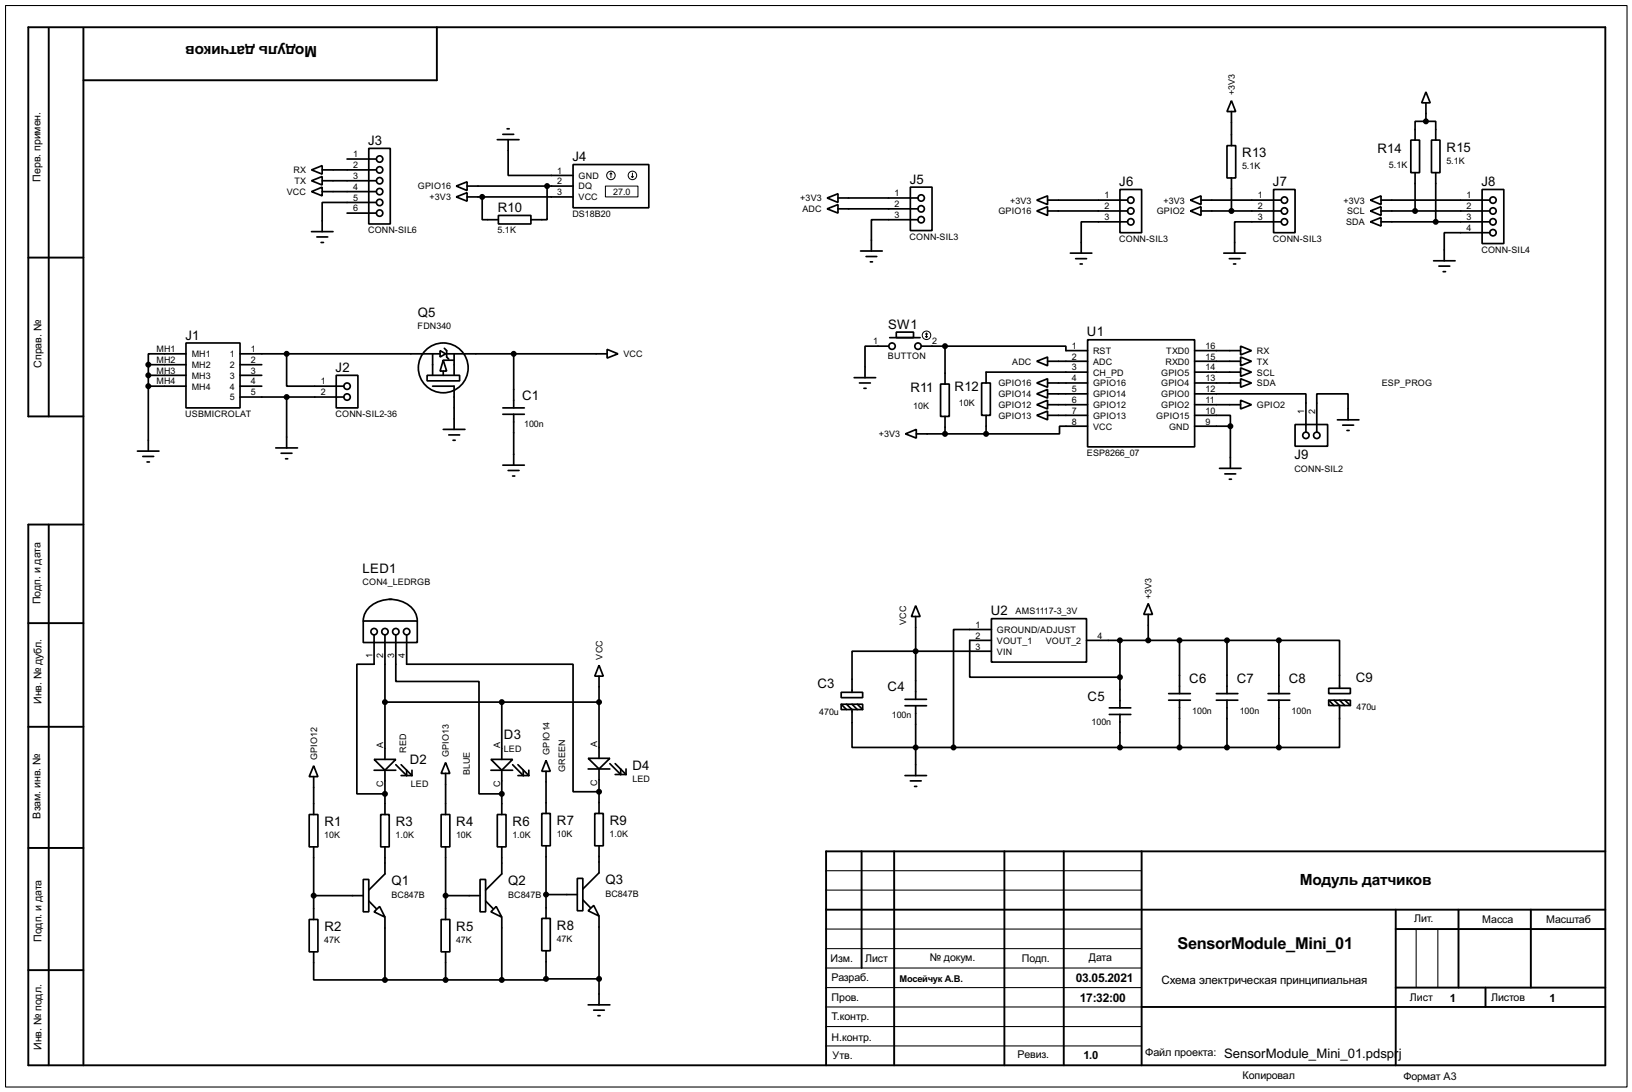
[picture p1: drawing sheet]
<svg xmlns="http://www.w3.org/2000/svg" width="383mm" height="256mm" viewBox="0 0 383 256" stroke-linecap="round" stroke-linejoin="round" font-family="sans-serif">
<path d="M1.3 1.3h381v254h-381zM194.1 218.2h74.2M194.1 209.1h74.2M194.1 204.5h74.2M332.8 218.2v13.8M337.9 218.2v13.8M194.1 222.8h74.2M194.1 232h74.2M194.1 236.5h74.2M194.1 227.4h74.2M194.1 241.1h74.2M194.1 245.7h74.2" fill="none" stroke="#000" stroke-width=".25"/>
<g fill="none" stroke="#000" stroke-width=".45">
<path d="M11.5 6.7v91.1M19.6 6.7v243.5M102.7 6.4v12.5h-83.1M6.7 60.5h12.9M19.6 97.8h-12.9v-91.4h370.5v243.8h-370.5v-127h12.9M11.5 123.2v127M6.7 146.4h12.9M6.7 170.7h12.9M6.7 199.2h12.9M202.5 200v27.4M210.1 200v50.2M236 200v50.2"/>
<path d="M250 200v50.2M268.3 200v50.2M377.2 200h-183.1v50.2M194.1 213.7h183.1M328 213.7v36.5M328 218.2h49.2M342.7 213.7v18.3M359.7 213.7v18.3M6.7 227.9h12.9M268.3 236.5h108.9M328 232h49.2M349.1 232v4.5"/>
</g>
<g fill="none" stroke="#000" stroke-width=".4">
<path d="M73.2 39.9l2.5-1v2zM75.7 39.9h12.7M81.6 37.4h6.8M86.7 34.9h5v17.7h-5zM116.9 32.8h5.1M118.2 31.6h2.5M119.2 30.3h.5M119.4 32.8v8.4h15.3M134.7 38.7h17.8v10.1h-17.8zM288.3 34.2h2.1v7.6h-2.1zM289.4 23.7l1 2.5h-2.1zM289.4 26.2v8"/>
<path d="M331.5 32.9h2.1v7.7h-2.1zM335.1 21.6l1 2.6h-2zM335.1 28.5h2.3v4.4M335.1 28.5h-2.6v4.4M335.1 24.2v4.3M336.4 32.9h2v7.7h-2zM73.2 42.5l2.5-1v2zM73.2 45l2.5-1v2zM73.2 54.4h5.1M74.5 55.7h2.5M75.5 57h.5M75.7 42.5h12.7"/>
<path d="M75.7 45h12.7M81.6 50.1h6.8M88.4 47.6h-12.7v6.8M107.2 43.7l2.6-1v2.1zM107.2 46.3l2.6-1v2zM109.8 43.7h24.9M109.8 46.3h24.9M113.3 46.3v5.3h3.8M117.1 50.6h7.7v2h-7.7zM128.6 43.7v7.9h-3.8M194.4 46.5l2.5-1v2.1zM194.4 49.1l2.5-1v2z"/>
<path d="M196.9 46.5h18.8M196.9 49.1h18.8M202.2 59h5.1M213.9 44h5.1v10.2h-5.1zM215.7 51.6h-10.9v7.4M243.6 47l2.6-1v2.1zM243.6 49.6l2.6-1v2zM246.2 47h18.8M246.2 49.6h18.8M251.5 59.5h5.1M263.2 44.5h5.1v10.2h-5.1zM265 52.1h-10.9v7.4"/>
<path d="M279.7 47l2.5-1v2.1zM279.7 49.6l2.5-1v2zM282.2 47h18.8M282.2 49.6h18.8M287.6 59.5h5.1M289.4 41.8v7.8M299.3 44.5h5v10.2h-5zM301 52.1h-10.9v7.4M322 47l2.5-1v2.1zM322 49.6l2.5-1v2zM322 52.1l2.5-1v2zM324.5 47h25.6"/>
<path d="M324.5 49.6h25.6M324.5 52.1h25.6M332.5 40.6v9M337.4 40.6v11.5M348.3 44.5h5.1v12.7h-5.1zM350.1 54.7h-10.7v6.6M203.5 60.3h2.5M204.5 61.5h.5M209.1 79.3h7.1M210.6 78h4.1v1.3h-4.1zM252.8 60.8h2.5M253.8 62h.5"/>
<path d="M255.6 79.8h25.1v25.2h-25.1zM288.9 60.8h2.5M289.9 62h.5M336.9 61.3h5M338.1 62.5h2.6M339.1 63.8h.6M34.9 85.7h8.8M34.9 85.7v20.3M34.9 88.2h8.8M34.9 90.7h8.8M43.7 80.6h12.7v15.2h-12.7zM43.7 83.1h-8.8v2.6"/>
<path d="M56.4 83.1h42.7M56.4 85.7h5.1M56.4 88.2h5.1M56.4 90.7h5.1M56.4 93.3h24.4M67.4 83.1v7.6h13.4M67.4 93.3v11.9M79 88.2h5.1v7.6h-5.1zM99.4 83.1h4M100.4 88.2h7.6v1.3h-7.6zM101.7 90.7h5v10.2M101.7 83.1v5.1"/>
<path d="M103.4 82.4l1.3 .7-1.3 .8zM104.2 84.6l.8 2.6h-1.6zM104.2 87.2v1M104.2 84.6h2.5M104.4 81.8l.6 .6v1.5l.5 .5M105 83.1h37.7M106.7 83.1v5.1M118.2 95.8h5M118.2 97.3h5M120.7 83.1v12.7M120.7 97.3v12M142.7 82.1l2.5 1-2.5 1z"/>
<path d="M200.7 88.7h5.1M202 90h2.5M203 91.2h.5M208.8 81.3h-5.5v7.4M216.5 81.3h5.6M221 90.2h2.1v7.6h-2.1zM222.1 81.3h28.4v1.1h5.1M222.1 81.3v8.9M222.1 97.8v4.1M230.7 90h2v7.6h-2zM231.7 97.6v4.3M243.6 90l2.6-1v2z"/>
<path d="M243.6 92.5l2.6-1v2zM243.6 95.1l2.6-1.1v2.1zM243.6 97.6l2.6-1v2zM243.6 84.9l2.6-1v2zM246.2 84.9h9.4M246.2 90h9.4M246.2 92.5h9.4M246.2 95.1h9.4M246.2 97.6h9.4M255.6 87.4h-23.9v2.6M280.7 97.6h8.4v2.5M280.7 92.5h26.2v9"/>
<path d="M280.7 84.9h10.8M280.7 82.4h10.8M280.7 87.4h10.8M280.7 90h10.8M280.7 95.1h10.8M291.5 81.3l2.6 1.1-2.6 1zM291.5 83.9l2.6 1-2.6 1zM291.5 94l2.6 1.1-2.6 1zM291.5 86.4l2.6 1-2.6 1zM291.5 89l2.6 1-2.6 1zM304.3 99.7h7.7v5.1h-7.7zM314.3 98.6h5"/>
<path d="M315.5 99.9h2.6M316.8 98.6v-6.1h-7.4v9M32.3 106h5.1M33.6 107.2h2.5M34.6 108.5h.5M64.8 105.2h5.1M66.1 106.5h2.5M67.1 107.8h.5M104.2 100.9h5.1M105.5 102.2h2.5M106.5 103.4h.5M118.2 109.3h5"/>
<path d="M119.4 110.5h2.6M120.5 111.8h.5M212.8 101.9l2.5-1v2zM215.3 101.9h16.4M255.6 100.1h-6.6v1.8h-17.3M280.7 100.1h8.4M286.6 110h5M287.8 111.3h2.6M288.9 112.6h.5M289.1 100.1v9.9M316.5 101.1h.5M85.4 145.9h12.7v5h-12.7z"/>
<path d="M87.9 149.2v6.8h-4v30.5h6.6M90.5 149.2v29.2M91.5 140.8a6.3 6.3 0 0 1 6.5 4.2l.1 .9M92 140.8a6.3 6.3 0 0 0-6.6 4.2v.9M93 149.2v10.9h19.6v26.4h5.3M95.6 149.2v6.8h39.1v30h6.1M140.8 156.3l1 2.5h-2zM140.8 158.8v19.3M215.2 142.3l1 2.5h-2zM215.2 144.8v19.5M233 145.3h22.3v10.2h-22.3zM233 147.9h-8.9v27.7"/>
<path d="M233 150.4h-5.1v8.7h35.3M233 153h-32.8v9.6M255.3 150.4h45.2M263.2 150.4v15.9M269.8 141.8l1 2.5h-2zM269.8 144.3v6.1M277.2 150.4v12.5M288.3 150.4v12.5M300.5 150.4h14.3v11.3M300.5 150.4v12.5M73.7 179.9l1 2.5h-2zM87.9 178.4h5.1l-2.5 2.5z"/>
<path d="M90.5 164.9h50.3M93 179.6l2.6 2.6v-1.3M94.3 179.6l2.5 2.6M104.7 179.1l1 2.6h-2zM115.4 178.4h5.1l-2.6 2.5zM117.9 164.9v13.5M120.5 179.6l2.5 2.6v-1.3M121.7 179.6l2.6 2.6M128.3 178.6l1 2.6h-2zM138.2 178.1h5.1l-2.5 2.5zM143.3 179.4l2.6 2.5v-1.3M144.6 179.4l2.5 2.5"/>
<path d="M197.7 162.6h5v1.3h-5zM197.7 165.4h5v1.3h-5zM197.7 165.4l1.2 1.3M198.9 165.4l1.3 1.3v8.9h100.3M200.2 165.4l1.3 1.3M201.5 165.4l1.2 1.3M212.7 165.8h5M212.7 164.3h5M215.2 165.8v16.4M260.7 167.8h5M260.7 166.3h5M263.2 167.8v7.8"/>
<path d="M274.6 164.5h5.1M274.6 162.9h5.1M277.2 164.5v11.1M285.8 164.5h5.1M285.8 162.9h5.1M288.3 164.5v11.1M298 164.5h5.1M298 162.9h5.1M300.5 164.5v11.1M312.2 161.7h5.1v1.2h-5.1zM312.2 164.5h5.1v1.2h-5.1zM312.2 164.5l1.3 1.2"/>
<path d="M313.5 164.5l1.3 1.2v9.9h-14.3M314.8 164.5l1.2 1.2M316 164.5l1.3 1.2M72.7 191.3h2v7.6h-2zM73.7 182.4v8.9M73.7 198.9v17.1M87.9 180.9h5.1M89.5 191.3h2v7.6h-2zM90.5 180.9v10.4M90.5 198.9v6.4l-3.8 3.8M94.3 182.2h2.5M96.8 180.9v1.3"/>
<path d="M103.7 191.3h2v7.6h-2zM104.7 181.7v9.6M104.7 198.9v17.1M115.4 180.9h5.1M116.9 191.3h2v7.6h-2zM117.9 180.9v10.4M117.9 198.9v6.4l-3.8 3.8M121.7 182.2h2.6M124.3 180.9v1.3M127.3 191.1h2v7.6h-2zM128.3 181.2v9.9M128.3 198.7v17"/>
<path d="M138.2 180.6h5.1M139.8 191.1h2v7.6h-2zM140.8 180.6v10.5M140.8 198.7v6.3l-3.8 3.8M144.6 181.9h2.5M147.1 180.6v1.3M212.7 182.2h5M213.9 183.4h2.6M214.9 184.7h.5M72.7 216h2v7.6h-2zM73.7 210.4h11.7M85.4 206.6h1.3v7.6h-1.3z"/>
<path d="M86.7 211.6l1.7 1.8M87.9 214.2l1.3-1.3 1.3 2.5zM90.5 215.4v14.8M103.7 216h2v7.6h-2zM104.7 210.4h8.1M112.8 206.6h1.3v7.6h-1.3zM114.1 211.6l1.8 1.8M115.4 214.2l1.2-1.3 1.3 2.5zM117.9 215.4v14.8M127.3 215.7h2v7.6h-2zM128.3 210.1h7.4M135.7 206.3h1.3v7.6h-1.3z"/>
<path d="M137 211.4l1.7 1.8M138.2 213.9l1.3-1.2 1.3 2.5zM140.8 215.2v20.8M73.7 223.6v6.6h16.8M90.5 230.2h27.4M104.7 223.6v6.6M128.3 229.9v.3h-10.4M128.3 223.3v6.6M128.3 229.9h12.5M138.2 236h5.1M139.5 237.3h2.5M140.5 238.6h.5"/>
<circle cx="89.2" cy="39.9" r=".75"/>
<circle cx="89.2" cy="37.4" r=".75"/>
<circle cx="89.2" cy="47.6" r=".75"/>
<circle cx="89.2" cy="42.5" r=".75"/>
<circle cx="89.2" cy="50.1" r=".75"/>
<circle cx="89.2" cy="45" r=".75"/>
<circle cx="216.4" cy="51.6" r=".75"/>
<circle cx="216.4" cy="46.5" r=".75"/>
<circle cx="216.4" cy="49.1" r=".75"/>
<circle cx="265.7" cy="52.1" r=".75"/>
<circle cx="265.7" cy="47" r=".75"/>
<circle cx="265.7" cy="49.6" r=".75"/>
<circle cx="301.8" cy="52.1" r=".75"/>
<circle cx="301.8" cy="47" r=".75"/>
<circle cx="301.8" cy="49.6" r=".75"/>
<circle cx="350.8" cy="52.1" r=".75"/>
<circle cx="350.8" cy="54.7" r=".75"/>
<circle cx="350.8" cy="49.6" r=".75"/>
<circle cx="350.8" cy="47" r=".75"/>
<circle cx="81.5" cy="93.3" r=".75"/>
<circle cx="81.5" cy="90.7" r=".75"/>
<circle cx="104.1" cy="86.4" r="5.9"/>
<circle cx="209.6" cy="81.3" r=".75"/>
<circle cx="215.7" cy="81.3" r=".75"/>
<circle cx="306.8" cy="102.3" r=".75"/>
<circle cx="309.4" cy="102.3" r=".75"/>
<circle cx="87.9" cy="148.4" r=".75"/>
<circle cx="90.4" cy="148.4" r=".75"/>
<circle cx="93" cy="148.4" r=".75"/>
<circle cx="95.5" cy="148.4" r=".75"/>
</g>
<g fill="none" stroke="#000" stroke-width=".23">
<path d="M142.3 43.7h7.6v2.6h-7.6zM143.6 40.7l-.3 .2M143.6 40.7l.2 .2M143.6 40.7v1M148.4 41.5l.2 .2M148.6 40.7v1M148.9 41.5l-.3 .2M217.5 79l.2 .3M217.7 78.3v1M217.7 78.3l-.2 .2M217.7 78.3l.3 .2M218 79l-.3 .3"/>
<circle cx="143.5" cy="41.2" r="1"/>
<circle cx="148.6" cy="41.2" r="1"/>
<circle cx="217.7" cy="78.8" r="1"/>
</g>
<g fill="#000" stroke="#000" stroke-width=".4">
<circle cx="335" cy="28.5" r=".5"/>
<circle cx="113.3" cy="46.3" r=".5"/>
<circle cx="128.5" cy="43.7" r=".5"/>
<circle cx="289.3" cy="49.6" r=".5"/>
<circle cx="332.5" cy="49.6" r=".5"/>
<circle cx="337.3" cy="52.1" r=".5"/>
<circle cx="34.8" cy="88.2" r=".5"/>
<circle cx="34.8" cy="90.7" r=".5"/>
<circle cx="34.8" cy="85.7" r=".5"/>
<circle cx="67.3" cy="83.1" r=".5"/>
<circle cx="67.3" cy="93.3" r=".5"/>
<circle cx="120.7" cy="83.1" r=".5"/>
<circle cx="222" cy="81.3" r=".5"/>
<circle cx="222" cy="101.9" r=".5"/>
<circle cx="231.7" cy="101.9" r=".5"/>
<circle cx="289.1" cy="100.1" r=".5"/>
<circle cx="215.1" cy="153" r=".5"/>
<circle cx="263.1" cy="159.1" r=".5"/>
<circle cx="263.1" cy="150.4" r=".5"/>
<circle cx="269.8" cy="150.4" r=".5"/>
<circle cx="277.1" cy="150.4" r=".5"/>
<circle cx="288.3" cy="150.4" r=".5"/>
<circle cx="300.5" cy="150.4" r=".5"/>
<circle cx="90.4" cy="164.9" r=".5"/>
<circle cx="117.9" cy="164.9" r=".5"/>
<circle cx="140.7" cy="164.9" r=".5"/>
<circle cx="215.1" cy="175.6" r=".5"/>
<circle cx="224" cy="175.6" r=".5"/>
<circle cx="263.1" cy="175.6" r=".5"/>
<circle cx="277.1" cy="175.6" r=".5"/>
<circle cx="288.3" cy="175.6" r=".5"/>
<circle cx="300.5" cy="175.6" r=".5"/>
<circle cx="90.4" cy="186.5" r=".5"/>
<circle cx="117.9" cy="186.5" r=".5"/>
<circle cx="140.7" cy="186" r=".5"/>
<circle cx="73.7" cy="210.4" r=".5"/>
<circle cx="104.7" cy="210.4" r=".5"/>
<circle cx="128.3" cy="210.1" r=".5"/>
<circle cx="90.4" cy="230.2" r=".5"/>
<circle cx="104.7" cy="230.2" r=".5"/>
<circle cx="117.9" cy="230.2" r=".5"/>
<circle cx="128.3" cy="229.9" r=".5"/>
<circle cx="140.7" cy="229.9" r=".5"/>
</g>
<text font-size="4.3" x="276.7" y="223">SensorModule_Mini_01</text>
<g font-size="4.1">
<text x="74.5" y="10.8" transform="rotate(-180 74.5 10.8)">Модуль датчиков</text>
<text x="305.4" y="208">Модуль датчиков</text>
</g>
<g font-size="3.5">
<text x="86.5" y="34">J3</text>
<text x="323.7" y="35.9">R14</text>
<text x="339.9" y="35.6">R15</text>
<text x="134.5" y="37.8">J4</text>
<text x="291.9" y="36.9">R13</text>
<text x="213.8" y="43.1">J5</text>
<text x="263" y="43.7">J6</text>
<text x="299.1" y="43.7">J7</text>
<text x="348.1" y="43.7">J8</text>
<text x="117" y="49.7">R10</text>
<text x="98.2" y="74.4">Q5</text>
<text x="208.7" y="77.2">SW1</text>
<text x="43.6" y="79.7">J1</text>
<text x="255.4" y="79">U1</text>
<text x="78.9" y="87.4">J2</text>
<text x="122.7" y="93.9">C1</text>
<text x="213.9" y="92.2">R11</text>
<text x="224.3" y="91.9">R12</text>
<text x="304.2" y="107.9">J9</text>
<text x="85.2" y="134.6">LED1</text>
<text x="232.8" y="144.5">U2</text>
<text x="192.1" y="161.5">C3</text>
<text x="279.5" y="160.5">C6</text>
<text x="290.6" y="160.5">C7</text>
<text x="302.8" y="160.5">C8</text>
<text x="318.6" y="160.3">C9</text>
<text x="208.6" y="162.4">C4</text>
<text x="255.6" y="164.7">C5</text>
<text x="118.4" y="173.7">D3</text>
<text x="96.3" y="179.5">D2</text>
<text x="148.6" y="180.8">D4</text>
<text x="76.3" y="194">R1</text>
<text x="93" y="194">R3</text>
<text x="107.2" y="194">R4</text>
<text x="120.5" y="194">R6</text>
<text x="130.9" y="193.8">R7</text>
<text x="143.3" y="193.8">R9</text>
<text x="92" y="208">Q1</text>
<text x="119.4" y="208">Q2</text>
<text x="142.3" y="207.7">Q3</text>
<text x="76.3" y="218.7">R2</text>
<text x="107.2" y="218.7">R5</text>
<text x="130.9" y="218.4">R8</text>
<text x="287.6" y="248.5">SensorModule_Mini_01.pdspr</text>
<text x="328.7" y="248.5">j</text>
</g>
<g font-size="3.2">
<text x="252.8" y="230.7">03.05.2021</text>
<text x="253.8" y="235.4">17:32:00</text>
</g>
<text font-size="3.1" x="272.9" y="231.2">Схема электрическая принципиальная</text>
<g font-size="3">
<text x="340.7" y="235.4">1</text>
<text x="364.1" y="235.4">1</text>
<text x="254.6" y="248.8">1.0</text>
</g>
<text font-size="2.9" x="269" y="248.1">Файл проекта:</text>
<g font-size="2.8">
<text x="9.5" y="42.7" transform="rotate(-90 9.5 42.7)">Перв. примен.</text>
<text x="9.7" y="86.4" transform="rotate(-90 9.7 86.4)">Справ. №</text>
<text x="9.5" y="142" transform="rotate(-90 9.5 142)">Подп. и дата</text>
<text x="9.7" y="165.4" transform="rotate(-90 9.7 165.4)">Инв. № дубл.</text>
<text x="9.5" y="192.3" transform="rotate(-90 9.5 192.3)">Взам. инв. №</text>
<text x="9.8" y="221.2" transform="rotate(-90 9.8 221.2)">Подп. и дата</text>
<text x="332.3" y="216.5">Лит.</text>
<text x="348.3" y="216.8">Масса</text>
<text x="363.3" y="216.8">Масштаб</text>
<text x="195.1" y="225.9">Изм.</text>
<text x="203.3" y="225.9">Лист</text>
<text x="218.5" y="225.7">№ докум.</text>
<text x="240.1" y="225.9">Подп.</text>
<text x="255.8" y="225.7">Дата</text>
<text x="195.4" y="230.5">Разраб.</text>
<text x="195.4" y="235.1">Пров.</text>
<text x="195.4" y="239.6">Т.контр.</text>
<text x="331.3" y="235.1">Лист</text>
<text x="350.3" y="235.1">Листов</text>
<text x="195.4" y="244.5">Н.контр.</text>
<text x="9.8" y="246.6" transform="rotate(-90 9.8 246.6)">Инв. № подл.</text>
<text x="195.6" y="248.8">Утв.</text>
<text x="239.1" y="248.5">Ревиз.</text>
<text x="291.9" y="253.4">Копировал</text>
<text x="329.7" y="253.6">Формат А3</text>
</g>
<text font-size="2.5" x="211.4" y="230.6">Мосейчук А.В.</text>
<g font-size="2.4">
<text x="290.2" y="22.4" transform="rotate(-90 290.2 22.4)">+3V3</text>
<text x="69" y="40.7">RX</text>
<text x="83" y="37">1</text>
<text x="83" y="39.5">2</text>
<text x="131" y="40.8">1</text>
<text x="135.9" y="42">GND</text>
<text x="291.9" y="39.8">5.1K</text>
<text x="326.4" y="39.5">5.1K</text>
<text x="339.9" y="38.5">5.1K</text>
<text x="67.4" y="45.8">VCC</text>
<text x="69.2" y="43.3">TX</text>
<text x="83" y="42">3</text>
<text x="83" y="44.6">4</text>
<text x="83" y="47.2">5</text>
<text x="98.2" y="44.5">GPIO16</text>
<text x="101" y="47.1">+3V3</text>
<text x="131" y="43.3">2</text>
<text x="131" y="45.9">3</text>
<text x="135.9" y="44.5">DQ</text>
<text x="135.9" y="47.1">VCC</text>
<text x="144.1" y="45.8">27.0</text>
<text x="188" y="47.3">+3V3</text>
<text x="210.2" y="46.1">1</text>
<text x="237.4" y="47.8">+3V3</text>
<text x="259.5" y="46.6">1</text>
<text x="273.4" y="47.8">+3V3</text>
<text x="295.6" y="46.6">1</text>
<text x="315.7" y="47.8">+3V3</text>
<text x="344.6" y="46.6">1</text>
<text x="83" y="49.7">6</text>
<text x="134.5" y="51">DS18B20</text>
<text x="188.5" y="49.9">ADC</text>
<text x="210.2" y="48.7">2</text>
<text x="210.2" y="51.2">3</text>
<text x="234.6" y="50.4">GPIO16</text>
<text x="259.5" y="49.2">2</text>
<text x="259.5" y="51.7">3</text>
<text x="271.8" y="50.4">GPIO2</text>
<text x="295.6" y="49.2">2</text>
<text x="295.6" y="51.7">3</text>
<text x="316.3" y="52.9">SDA</text>
<text x="316.5" y="50.4">SCL</text>
<text x="344.6" y="49.2">2</text>
<text x="344.6" y="51.7">3</text>
<text x="86.5" y="54.8">CONN-SIL6</text>
<text x="116.9" y="54.8">5.1K</text>
<text x="213.7" y="56.4">CONN-SIL3</text>
<text x="263" y="56.8">CONN-SIL3</text>
<text x="299.1" y="56.8">CONN-SIL3</text>
<text x="344.6" y="54.3">4</text>
<text x="348.1" y="59.4">CONN-SIL4</text>
<text x="98.1" y="77.3">FDN340</text>
<text x="36.7" y="82.7">MH1</text>
<text x="45" y="83.9">MH1</text>
<text x="54" y="83.9">1</text>
<text x="59" y="82.7">1</text>
<text x="146.5" y="83.9">VCC</text>
<text x="205.2" y="80.9">1</text>
<text x="219" y="80.9">2</text>
<text x="251.9" y="82">1</text>
<text x="256.8" y="83.2">RST</text>
<text x="274" y="83.2">TXD0</text>
<text x="283.3" y="82">16</text>
<text x="295.3" y="83.2">RX</text>
<text x="36.7" y="85.3">MH2</text>
<text x="36.7" y="87.8">MH3</text>
<text x="45" y="86.4">MH2</text>
<text x="45" y="88.9">MH3</text>
<text x="54" y="86.4">2</text>
<text x="54" y="88.9">3</text>
<text x="59" y="85.3">2</text>
<text x="59" y="87.8">3</text>
<text x="208.6" y="84.3">BUTTON</text>
<text x="237.8" y="85.7">ADC</text>
<text x="251.9" y="89.6">4</text>
<text x="251.9" y="87">3</text>
<text x="251.9" y="84.5">2</text>
<text x="256.8" y="88.2">CH_PD</text>
<text x="256.8" y="85.7">ADC</text>
<text x="272.8" y="88.2">GPIO5</text>
<text x="273.8" y="85.7">RXD0</text>
<text x="283.3" y="89.6">13</text>
<text x="283.3" y="87">14</text>
<text x="283.3" y="84.5">15</text>
<text x="295.3" y="85.7">TX</text>
<text x="295.3" y="88.2">SCL</text>
<text x="36.7" y="90.3">MH4</text>
<text x="45" y="91.5">MH4</text>
<text x="54" y="91.5">4</text>
<text x="54" y="94.1">5</text>
<text x="59" y="90.3">4</text>
<text x="59" y="92.9">5</text>
<text x="75.4" y="90.3">1</text>
<text x="75.4" y="92.9">2</text>
<text x="225.3" y="95.3">10K</text>
<text x="234.6" y="90.8">GPIO16</text>
<text x="234.6" y="93.3">GPIO14</text>
<text x="234.6" y="95.9">GPIO12</text>
<text x="251.9" y="94.7">6</text>
<text x="251.9" y="92.1">5</text>
<text x="256.8" y="95.9">GPIO12</text>
<text x="256.8" y="93.3">GPIO14</text>
<text x="256.8" y="90.8">GPIO16</text>
<text x="272.8" y="95.9">GPIO2</text>
<text x="272.8" y="93.3">GPIO0</text>
<text x="272.8" y="90.8">GPIO4</text>
<text x="283.3" y="94.7">11</text>
<text x="283.3" y="92.1">12</text>
<text x="295.3" y="95.9">GPIO2</text>
<text x="295.3" y="90.8">SDA</text>
<text x="324.7" y="90.7">ESP_PROG</text>
<text x="43.5" y="98">USBMICROLAT</text>
<text x="78.8" y="98">CONN-SIL2-36</text>
<text x="123.2" y="100.4">100n</text>
<text x="214.6" y="96.1">10K</text>
<text x="234.6" y="98.4">GPIO13</text>
<text x="251.9" y="97.2">7</text>
<text x="251.9" y="99.7">8</text>
<text x="256.8" y="98.4">GPIO13</text>
<text x="256.8" y="100.9">VCC</text>
<text x="271.7" y="98.4">GPIO15</text>
<text x="274.7" y="100.9">GND</text>
<text x="283.3" y="97.2">10</text>
<text x="283.3" y="99.7">9</text>
<text x="306.5" y="97.2" transform="rotate(-90 306.5 97.2)">1</text>
<text x="309" y="97.2" transform="rotate(-90 309 97.2)">2</text>
<text x="206.5" y="102.7">+3V3</text>
<text x="255.4" y="107.2">ESP8266_07</text>
<text x="304.1" y="110.8">CONN-SIL2</text>
<text x="85.2" y="137.5">CON4_LEDRGB</text>
<text x="270.6" y="140.7" transform="rotate(-90 270.6 140.7)">+3V3</text>
<text x="212.9" y="146.8" transform="rotate(-90 212.9 146.8)">VCC</text>
<text x="229.3" y="147.5">1</text>
<text x="234.2" y="148.7">GROUND/ADJUST</text>
<text x="238.6" y="144.2">AMS1117-3_3V</text>
<text x="87.5" y="154.6" transform="rotate(-90 87.5 154.6)">1</text>
<text x="90.1" y="154.6" transform="rotate(-90 90.1 154.6)">2</text>
<text x="92.6" y="154.6" transform="rotate(-90 92.6 154.6)">3</text>
<text x="95.2" y="154.6" transform="rotate(-90 95.2 154.6)">4</text>
<text x="141.6" y="154.9" transform="rotate(-90 141.6 154.9)">VCC</text>
<text x="229.3" y="150">2</text>
<text x="229.3" y="152.6">3</text>
<text x="234.2" y="151.2">VOUT_1</text>
<text x="234.2" y="153.8">VIN</text>
<text x="245.7" y="151.2">VOUT_2</text>
<text x="257.9" y="150">4</text>
<text x="192.5" y="168">470u</text>
<text x="280.2" y="167.8">100n</text>
<text x="291.3" y="167.8">100n</text>
<text x="303.5" y="167.8">100n</text>
<text x="318.8" y="166.8">470u</text>
<text x="209.5" y="168.6">100n</text>
<text x="256.5" y="170.4">100n</text>
<text x="74.5" y="178.6" transform="rotate(-90 74.5 178.6)">GPIO12</text>
<text x="90" y="175.8" transform="rotate(-90 90 175.8)">A</text>
<text x="95.5" y="176.8" transform="rotate(-90 95.5 176.8)">RED</text>
<text x="105.5" y="177.8" transform="rotate(-90 105.5 177.8)">GPIO13</text>
<text x="117.5" y="175.8" transform="rotate(-90 117.5 175.8)">A</text>
<text x="118.4" y="176.6">LED</text>
<text x="129.1" y="177.3" transform="rotate(-90 129.1 177.3)">GPIO14</text>
<text x="140.4" y="175.5" transform="rotate(-90 140.4 175.5)">A</text>
<text x="90.1" y="184.9" transform="rotate(-90 90.1 184.9)">C</text>
<text x="96.5" y="185">LED</text>
<text x="110.4" y="182.1" transform="rotate(-90 110.4 182.1)">BLUE</text>
<text x="117.5" y="184.9" transform="rotate(-90 117.5 184.9)">C</text>
<text x="132.8" y="181.4" transform="rotate(-90 132.8 181.4)">GREEN</text>
<text x="140.4" y="184.7" transform="rotate(-90 140.4 184.7)">C</text>
<text x="148.6" y="183.7">LED</text>
<text x="76.2" y="196.9">10K</text>
<text x="93" y="196.9">1.0K</text>
<text x="107.2" y="196.9">10K</text>
<text x="120.4" y="196.9">1.0K</text>
<text x="130.8" y="196.7">10K</text>
<text x="143.3" y="196.7">1.0K</text>
<text x="92" y="210.9">BC847B</text>
<text x="119.4" y="210.9">BC847B</text>
<text x="142.2" y="210.6">BC847B</text>
<text x="76.2" y="221.6">47K</text>
<text x="107.2" y="221.6">47K</text>
<text x="130.8" y="221.3">47K</text>
</g>
</svg>
